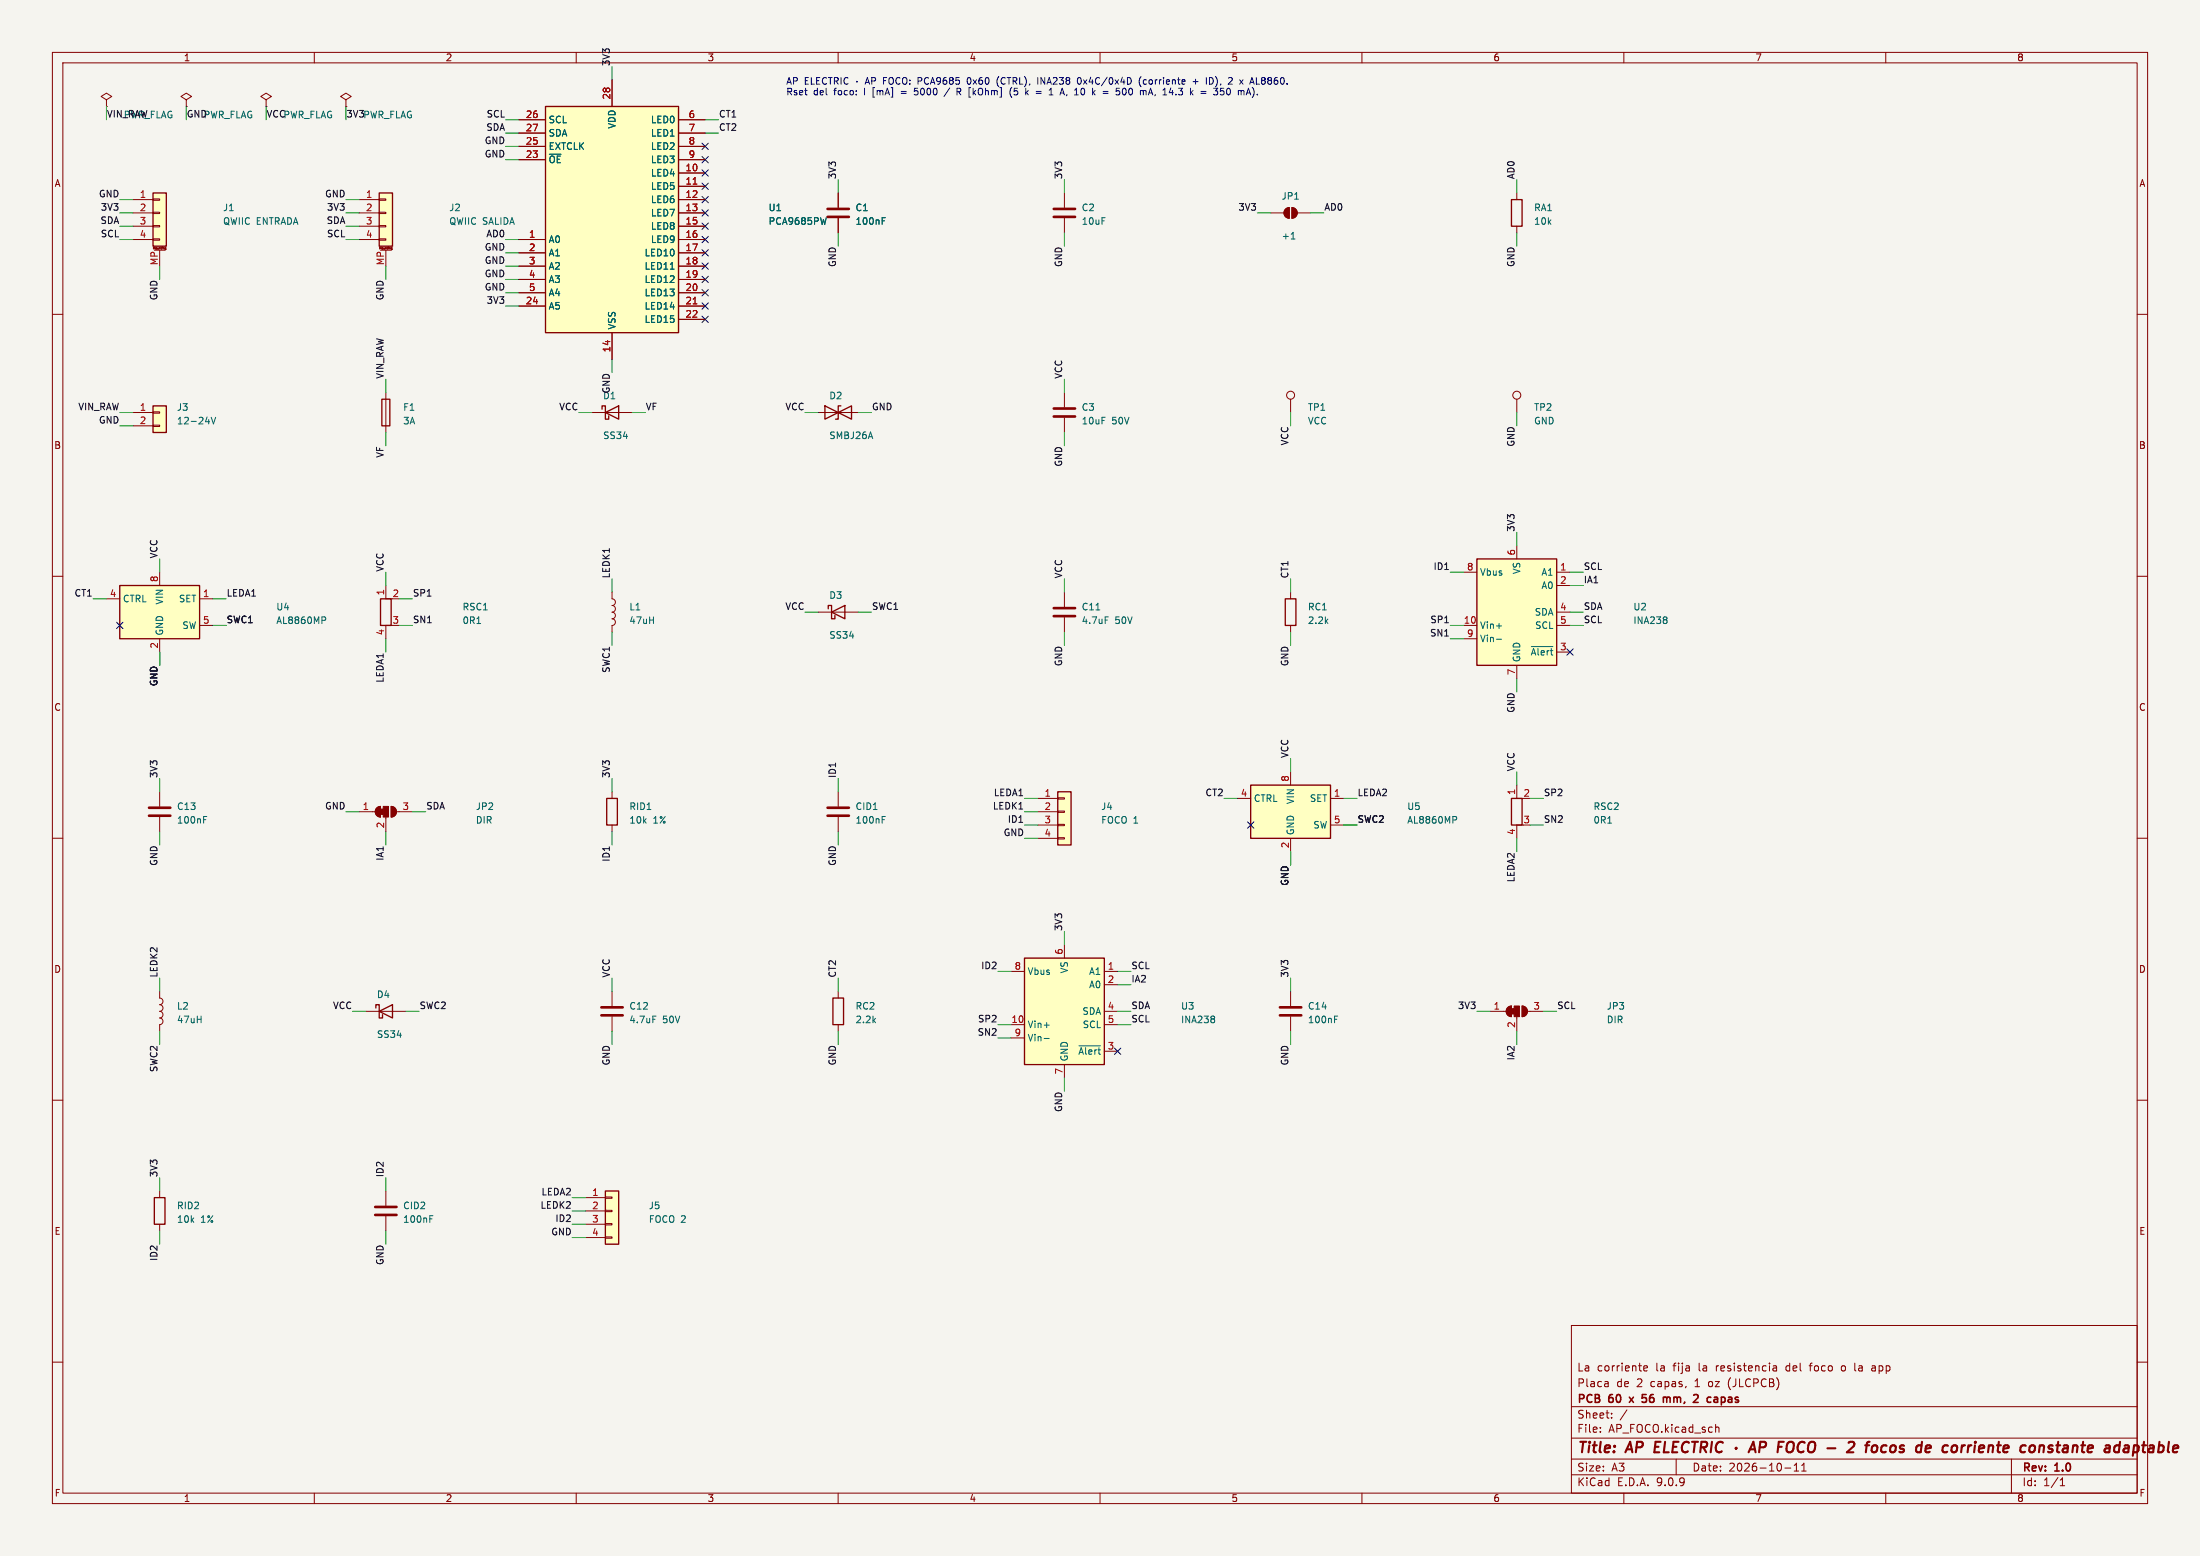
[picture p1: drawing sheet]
<svg xmlns="http://www.w3.org/2000/svg" width="420mm" height="297mm" viewBox="0 0 420 297" stroke-linecap="round" stroke-linejoin="round" font-family="sans-serif">
<path d="M0 0h420v297h-420z" fill="#f5f4ef" stroke="#f5f4ef" stroke-width=".19"/>
<g fill="none" stroke="#840000" stroke-width=".19">
<path d="M10 10h400v277h-400zM12 12h396v273h-396zM20.3 19.1l1-.7-1-.6-1 .6 1 .7v1.2M35.6 19.1l1-.7-1-.6-1.1 .6 1.1 .7v1.2M60 10v2M110 10v2M160 10v2M210 10v2M260 10v2M310 10v2M360 10v2M20.3 20.3h.1"/>
<path d="M35.6 20.3h.1M10 60h2M156.2 78.7h7.6M408 60h2M10 110h2M408 110h2M10 160h2M289.6 149.9v2.5h1.2M290.8 157.5h-1.2v2.5M408 160h2M10 210h2M408 210h2"/>
<path d="M300 253h108v32h-108zM10 260h2M300 278.5h108M300 274.5h108M300 268.5h108M305.5 273.2v.2M305.5 272.5v.1M306.8 263.7l.2 .2v.8M307 264.6l-.1 .1M307 264l-.1 .1M307.7 270.5v.2M307.7 269.8v.1"/>
<path d="M310.6 269.1l-1.3 1.9M313.8 261.2l.7-.2-.1-.2-.4-.1-.2 .2 .1 .7h.5M320 278.5v3M327.5 272.5l.2-.1 .4 .1 .1 .9M338.5 261.6h.7M338.5 260.8h.6l.1 .9M339.2 261l-.7 .2M342.5 279.7l.4-.4v1.5M343.9 279.7l.5-.4v1.5M345.4 260.7h.5M351.8 260.7l-.3 .3v.4l.3 .3M354.2 261.6l.1 .1"/>
<path d="M357.3 261.5l.2 .2h.4M357.4 260.8h.5M357.9 261.1h-.4l-.2 .2M384 278.5v6.5M408 260h2M60 285v2M110 285v2M160 285v2M210 285v2M260 285v2M300 281.5h108M310 285v2"/>
<path d="M340.7 280.2h1.2M342.5 280.8h.9M343.9 280.8h.9M360 285v2M393.3 283.6h.9M393.3 282.5l.4-.4v1.5"/>
</g>
<g fill="none" stroke="#840000" stroke-width=".4">
<path d="M315.9 276.2h.7M317 275.2h-.9l-.3 2h1M317.9 275.2l-.3 2h1M319.4 276.2h.6M320.4 275.2h-.9l-.3 2h1M322.4 275.4a.88 .88 0 0 0-1 0 .88 .88 0 0 0-.3 .9 .69 .69 0 0 0 .3 .8 .69 .69 0 0 0 .8-.1M323 275.2h1.2M323.6 275.2l-.3 2M324.7 276.3h.8a.55 .55 0 0 0 .4-.5 .55 .55 0 0 0-.3-.6h-.8l-.2 2M325.2 276.3l.5 .9M326.8 275.2l-.2 2M328.9 275.4a.88 .88 0 0 0-1 0 .88 .88 0 0 0-.4 .9 .69 .69 0 0 0 .4 .8 .69 .69 0 0 0 .8-.1"/>
<path d="M331.4 276.3v.2M333.8 277.2l.9-2 .4 2M334.1 276.6h.9M335.9 276.3h.8a.55 .55 0 0 0 .4-.5 .55 .55 0 0 0-.3-.6h-.7l-.3 2M339.5 276.2h.6M340.5 275.2h-.9l-.3 2M342.1 275.2a.77 .77 0 0 0-1 .7v1l.3 .3 .6-.1M352.9 275.4l.3-.2 .7 .1 .1 .3-.1 .5M356.1 275.9h.7M356.9 275.2l-.4 .1-.1 .2-.2 1.7M361.3 275.9l-.4 .4-.1 .5 .3 .4M371.7 275.9a.66 .66 0 0 0-.8 .4l-.1 .5 .2 .3h.7"/>
<path d="M377 275.9l-.1 1.3M377.1 275.2v.2M391.1 276.3v.1l.5 .1 .3 .3-.4 .4-.5-.1M391.9 276a.5 .5 0 0 0-.8 .2M392.5 275.9h.8M392.9 275.2l-.2 1.7 .1 .2 .3 .1M408 275.9l.3 .4-.1 .5-.2 .3M408.9 275.9h.8M409.3 275.2l-.2 1.7 .1 .2 .3 .1"/>
</g>
<path d="M311 266.7l.8 1M311.8 266.7l-.8 1M313.7 266.8h.5M314.2 267.6l-.5 .1M314.3 266.2h-.8v.7M317.8 266.7l.3 .1 .1 .1M318.2 266.9l.2-.2 .4 .1v.1M318.2 266.9v.8M323.3 266.3l.6-.1 .3 .3M327.4 266.7h.3l.2 .2v.8M327.9 267.6l-.5 .1M327.9 267l-.5 .1" fill="none" stroke="#840000" stroke-width=".3"/>
<path d="M157.5 77.5v2.5l5.1-2.5v2.5zM160.5 77.5h-.5v2.5h-.5M288.5 152.4h2.1v5.1h-2.1z" fill="none" stroke="#840000" stroke-width=".25"/>
<path d="M306.9 157.1h.8" fill="none" stroke="#006464" stroke-width=".19"/>
<path d="M238.8 149.9h15.2v10.1h-15.2z" fill="#ffffc2"/>
<path d="M158.1 116.2v-.6h.6v2.5h.7v-.6M158.7 116.8l2.6-1.2v2.5zM238.8 149.9h15.2v10.1h-15.2zM71.8 192.4v-.6h.6v2.5h.6v-.6M72.4 193l2.5-1.2v2.5zM29.5 228.6h2v5.1h-2z" fill="none" stroke="#840000" stroke-width=".25"/>
<g fill="none" stroke="#840000" stroke-width=".19">
<path d="M156.2 116.8h7.6M203.2 113v2.8M203.2 117.9v2.8M30.5 151.1v2.8M30.5 156v2.8M68.6 154.9h3M71.9 154.2l.7-.3v2.1a1.02 1.02 0 0 1-.9-.7 1.02 1.02 0 0 1 .2-1.1zM73.7 156v2.8M74.7 153.9a1.02 1.02 0 0 1 1 1 1.02 1.02 0 0 1-1 1.1zM75.7 154.9h3M160 151.1v2.8M160 156v2.8"/>
<path d="M236.2 152.4h2.6M246.4 147.3v2.6M254 152.4h2.5M254 157.5h2.5M246.4 160v2.6M30.5 189.2v1.3a.64 .64 0 0 1 .6 .6 .64 .64 0 0 1-.6 .7 .64 .64 0 0 1 .6 .6 .64 .64 0 0 1-.6 .6 .64 .64 0 0 1 .6 .7 .64 .64 0 0 1-.6 .6 .64 .64 0 0 1 .6 .6 .64 .64 0 0 1-.6 .7v1.3M69.8 193h7.7M246.4 189.2v2.8M246.4 194.1v2.8M30.5 227.3v1.3M30.5 233.7v1.2"/>
</g>
<path d="M209.2 116.4h.8M211 117.7h.6M38.9 155.8h.6M38.9 156.5h.4M168.4 155.8h.6M168.4 156.5h.4M277.4 155.8h.4l.3 .3-.1 .4h-.6M254.8 194.6h.4M254.8 193.9h.6" fill="none" stroke="#006464" stroke-width=".19"/>
<path d="M201.2 116.1h4M201.2 117.6h4M28.4 154.2h4.1M28.4 155.7h4.1M158 154.2h4.1M158 155.7h4.1M244.3 192.3h4.1M244.3 193.8h4.1" fill="none" stroke="#840000" stroke-width=".51"/>
<g fill="#840000" stroke="#840000" stroke-width=".19">
<path d="M72.6 154.4h.6v1h-.6z"/>
<path d="M71.9 154.2l.7-.3v2.1a1.02 1.02 0 0 1-.9-.7 1.02 1.02 0 0 1 .2-1.1z"/>
<path d="M73.2 153.9h1v2.1h-1z"/>
<path d="M74.7 153.9a1.02 1.02 0 0 1 1 1 1.02 1.02 0 0 1-1 1.1z"/>
</g>
<path d="M201.9 151.1h2.6v10.2h-2.6z" fill="#ffffc2"/>
<path d="M72.6 114.3h2.1v5.1h-2.1zM201.9 151.1h2.6v10.2h-2.6z" fill="none" stroke="#840000" stroke-width=".25"/>
<path d="M203.2 74.9v2.8M203.2 79.8v2.8M73.7 111.8v2.5h1.2M74.9 119.4h-1.2v2.5M198.1 152.4h3.8M198.1 154.9h3.8M198.1 157.5h3.8M201.9 152.3h1.3v.2h-1.3zM201.9 154.8h1.3v.3h-1.3zM201.9 157.4h1.3v.2h-1.3zM201.9 159.9h1.3v.2h-1.3zM198.1 160h3.8" fill="none" stroke="#840000" stroke-width=".19"/>
<path d="M201.2 78h4M201.2 79.5h4" fill="none" stroke="#840000" stroke-width=".51"/>
<path d="M91 119h.8" fill="none" stroke="#006464" stroke-width=".19"/>
<path d="M104.1 20.3h25.4v43.2h-25.4z" fill="#ffffc2"/>
<path d="M104.1 20.3h25.4v43.2h-25.4zM245.4 114.3h2v5.1h-2z" fill="none" stroke="#840000" stroke-width=".25"/>
<g fill="none" stroke="#840000" stroke-width=".19">
<path d="M116.8 15.2v5.1M99.1 22.9h5M99.1 25.4h5M99.1 27.9h5M99.1 30.5h5M129.5 22.9h5.1M129.5 25.4h5.1M129.5 27.9h5.1M129.5 30.5h5.1M129.5 33h5.1M129.5 35.6h5.1M129.5 38.1h5.1"/>
<path d="M160 36.8v2.8M203.2 36.8v2.8M99.1 45.7h5M99.1 48.3h5M99.1 50.8h5M99.1 53.3h5M99.1 55.9h5M99.1 58.4h5M129.5 45.7h5.1M129.5 48.3h5.1M129.5 50.8h5.1M129.5 53.3h5.1"/>
<path d="M129.5 55.9h5.1M129.5 58.4h5.1M129.5 40.6h5.1M129.5 43.2h5.1M160 41.7v2.8M203.2 41.7v2.8M116.8 63.5v5.1M129.5 61h5.1M246.4 113v1.3M246.4 119.4v1.3M73.7 227.3v2.8M73.7 232.2v2.7"/>
</g>
<path d="M132.3 35.1h.7M132.3 58h.7" fill="none" stroke="#a90000" stroke-width=".19"/>
<path d="M128 51.4h.7M157.7 41.5l-.3 1.3M168.4 42.2h.4M168.4 41.5h.6M82.1 232.7h.4M82.1 232h.6" fill="none" stroke="#006464" stroke-width=".19"/>
<path d="M158 39.9h4.1M201.2 39.9h4M158 41.4h4.1M201.2 41.4h4M71.6 230.4h4.1M71.6 231.9h4.1" fill="none" stroke="#840000" stroke-width=".51"/>
<path d="M281.9 106.7h15.3v20.3h-15.3z" fill="#ffffc2"/>
<path d="M288.5 38.1h2.1v5.1h-2.1zM281.9 106.7h15.3v20.3h-15.3z" fill="none" stroke="#840000" stroke-width=".25"/>
<g fill="none" stroke="#840000" stroke-width=".19">
<path d="M245.4 39.9l.7-.3v2.1a1.02 1.02 0 0 1-.9-.7 1.02 1.02 0 0 1 .2-1.1zM246.6 39.6a1.02 1.02 0 0 1 1 1 1.02 1.02 0 0 1-1 1.1zM289.6 36.8v1.3M242.6 40.6h2.5M247.6 40.6h2.6M289.6 43.2v1.3M246.4 76.2v2.5M289.6 76.2v2.5M279.4 109.2h2.5M279.4 119.4h2.5M289.6 104.1v2.6M297.2 109.2h2.5"/>
<path d="M297.2 119.4h2.5M297.2 111.8h2.5M297.2 116.8h2.5M279.4 121.9h2.5M289.6 127v2.5M297.2 124.5h2.5"/>
<circle cx="246.4" cy="75.4" r=".76"/>
<circle cx="289.6" cy="75.4" r=".76"/>
</g>
<path d="M246.5 45.6h.7M285.7 119.5h1M318.1 117.8l.1 .2-.1 .2M318.1 118.4l.1 .1-.1 .5M285.7 122h1M292.3 123.4h4.1" fill="none" stroke="#006464" stroke-width=".19"/>
<g fill="#840000" stroke="#840000" stroke-width=".19">
<path d="M245.4 39.9l.7-.3v2.1a1.02 1.02 0 0 1-.9-.7 1.02 1.02 0 0 1 .2-1.1z"/>
<path d="M246.6 39.6a1.02 1.02 0 0 1 1 1 1.02 1.02 0 0 1-1 1.1z"/>
</g>
<path d="M29.2 77.5h2.5v5.1h-2.5z" fill="#ffffc2"/>
<path d="M29.2 77.5h2.5v5.1h-2.5z" fill="none" stroke="#840000" stroke-width=".25"/>
<path d="M66 19.1l1.1-.7-1.1-.6-1 .6 1 .7v1.2M66 20.3h.1M25.4 78.7h3.8M29.2 78.6h1.3v.3h-1.3zM25.4 81.3h3.8M29.2 81.2h1.3v.2h-1.3z" fill="none" stroke="#840000" stroke-width=".19"/>
<path d="M40.3 79.6l.4 1.3 .5-1.3M39.2 80.5h.8" fill="none" stroke="#006464" stroke-width=".19"/>
<path d="M72.4 36.8h2.5v10.2h-2.5z" fill="#ffffc2"/>
<path d="M72.4 36.8h2.5v10.2h-2.5z" fill="none" stroke="#840000" stroke-width=".25"/>
<g fill="none" stroke="#840000" stroke-width=".19">
<path d="M68.6 38.1h3.8M72.4 38h1.3v.2h-1.3zM68.6 40.6h3.8M68.6 43.2h3.8M68.6 45.7h3.8M72.4 40.5h1.3v.3h-1.3zM72.4 43.1h1.3v.2h-1.3zM72.4 45.6h1.3v.2h-1.3zM72.6 47.8h2.1M73.7 47.8v3M74.7 47.7h.1M74.8 47.3l-.1 .1 .1 .1"/>
<path d="M74.8 47.3h.1M74.8 47.6v.1M74.8 47.3v.3M74.8 47.5h.1"/>
</g>
<path d="M195.6 182.9h15.2v20.3h-15.2z" fill="#ffffc2"/>
<path d="M114.9 78.1v-.6h.7v2.5h.6v-.6M115.6 78.7l2.5-1.2v2.5zM115.8 152.4h2.1v5.1h-2.1zM195.6 182.9h15.2v20.3h-15.2z" fill="none" stroke="#840000" stroke-width=".25"/>
<g fill="none" stroke="#840000" stroke-width=".19">
<path d="M113 78.7h7.6M116.8 151.1v1.3M116.8 157.5v1.3M116.8 189.2v2.8M116.8 194.1v2.8M193 185.4h2.6M193 195.6h2.6M193 198.1h2.6M203.2 180.3v2.6M210.8 185.4h2.6M210.8 195.6h2.6M210.8 188h2.6"/>
<path d="M210.8 193h2.6M203.2 203.2v2.5M210.8 200.7h2.6"/>
</g>
<path d="M124.6 193.9h.6M199.3 195.7h1M199.3 198.2h1M206 199.6h4.1M231.8 194l.1 .2-.1 .2M231.8 194.6l.1 .1-.1 .5" fill="none" stroke="#006464" stroke-width=".19"/>
<path d="M114.8 192.3h4.1M114.8 193.8h4.1" fill="none" stroke="#840000" stroke-width=".51"/>
<path d="M29.2 36.8h2.5v10.2h-2.5z" fill="#ffffc2"/>
<path d="M29.2 36.8h2.5v10.2h-2.5zM72.9 76.2h1.5v5.1h-1.5z" fill="none" stroke="#840000" stroke-width=".25"/>
<g fill="none" stroke="#840000" stroke-width=".19">
<path d="M25.4 38.1h3.8M29.2 38h1.3v.2h-1.3zM25.4 40.6h3.8M25.4 43.2h3.8M25.4 45.7h3.8M29.2 40.5h1.3v.3h-1.3zM29.2 43.1h1.3v.2h-1.3zM29.2 45.6h1.3v.2h-1.3zM29.5 47.8h2M30.5 47.8v3M31.5 47.5h.1M31.5 47.4v.1"/>
<path d="M31.5 47.7h.1M31.5 47.3v.1M31.5 47.3h.1M31.6 47.3h.1v.3M31.6 47.3h-.1M31.7 47.6l-.1 .1M31.7 47.5h-.1M73.7 74.9v7.7M284.5 193h3M287.8 192.3l.7-.3v2.1a1.02 1.02 0 0 1-.9-.7 1.02 1.02 0 0 1 .2-1.1zM289.6 194.1v2.8M290.6 192a1.02 1.02 0 0 1 1 1 1.02 1.02 0 0 1-1 1.1z"/>
<path d="M291.6 193h3"/>
</g>
<g fill="#840000" stroke="#840000" stroke-width=".19">
<path d="M288.5 192.5h.6v1h-.6z"/>
<path d="M287.8 192.3l.7-.3v2.1a1.02 1.02 0 0 1-.9-.7 1.02 1.02 0 0 1 .2-1.1z"/>
<path d="M289.1 192h1v2.1h-1z"/>
<path d="M290.6 192a1.02 1.02 0 0 1 1 1 1.02 1.02 0 0 1-1 1.1z"/>
</g>
<path d="M22.9 111.8h15.2v10.1h-15.2z" fill="#ffffc2"/>
<path d="M22.9 111.8h15.2v10.1h-15.2z" fill="none" stroke="#840000" stroke-width=".25"/>
<path d="M50.8 19.1l1-.7-1-.6-1 .6 1 .7v1.2M50.8 20.3h.1M20.3 114.3h2.6M30.5 109.2v2.6M38.1 114.3h2.5M38.1 119.4h2.5M116.8 113v1.3a.64 .64 0 0 1 .7 .6 .64 .64 0 0 1-.7 .7 .64 .64 0 0 1 .7 .6 .64 .64 0 0 1-.7 .6 .64 .64 0 0 1 .7 .7 .64 .64 0 0 1-.7 .6 .64 .64 0 0 1 .7 .7 .64 .64 0 0 1-.7 .6M116.8 119.4v1.3M30.5 121.9v2.6" fill="none" stroke="#840000" stroke-width=".19"/>
<path d="M61.5 117.7h.4l.3 .3-.1 .4h-.6" fill="none" stroke="#006464" stroke-width=".19"/>
<path d="M115.6 227.3h2.5v10.2h-2.5z" fill="#ffffc2"/>
<path d="M159 190.5h2v5.1h-2zM115.6 227.3h2.5v10.2h-2.5z" fill="none" stroke="#840000" stroke-width=".25"/>
<g fill="none" stroke="#840000" stroke-width=".19">
<path d="M116.8 15.2v5.1M99.1 22.9h5M99.1 25.4h5M99.1 27.9h5M99.1 30.5h5M129.5 22.9h5.1M129.5 25.4h5.1M129.5 27.9h5.1M129.5 30.5h5.1M129.5 33h5.1M129.5 35.6h5.1M129.5 38.1h5.1"/>
<path d="M160 36.8v2.8M99.1 45.7h5M99.1 48.3h5M99.1 50.8h5M99.1 53.3h5M99.1 55.9h5M99.1 58.4h5M129.5 45.7h5.1M129.5 48.3h5.1M129.5 50.8h5.1M129.5 53.3h5.1M129.5 55.9h5.1"/>
<path d="M129.5 58.4h5.1M129.5 40.6h5.1M129.5 43.2h5.1M160 41.7v2.8M116.8 63.5v5.1M129.5 61h5.1M160 189.2v1.3M160 195.6v1.3M111.8 228.6h3.8M111.8 231.1h3.8M111.8 233.7h3.8M111.8 236.2h3.8"/>
<path d="M115.6 228.5h1.2v.2h-1.2zM115.6 231h1.2v.3h-1.2zM115.6 233.6h1.2v.2h-1.2zM115.6 236.1h1.2v.2h-1.2z"/>
</g>
<g fill="none" stroke="#009600" stroke-width=".19">
<path d="M116.8 12.7v2.5M20.3 20.3v2.6M22.9 38.1h2.5M35.6 20.3v2.6M50.8 20.3v2.6M66 20.3v2.6M66 38.1h2.6M96.5 30.5h2.6M96.5 25.4h2.6M96.5 22.9h2.6M96.5 27.9h2.6M134.6 25.4h2.6"/>
<path d="M134.6 22.9h2.6M160 34.3v2.5M203.2 34.3v2.5M289.6 34.3v2.5M22.9 45.7h2.5M22.9 40.6h2.5M22.9 43.2h2.5M30.5 50.8v2.5M66 45.7h2.6M66 40.6h2.6M66 43.2h2.6M73.7 50.8v2.5"/>
<path d="M96.5 50.8h2.6M96.5 53.3h2.6M96.5 45.7h2.6M96.5 58.4h2.6M96.5 48.3h2.6M96.5 55.9h2.6M160 44.5v2.5M203.2 44.5v2.5M240 40.6h2.6M250.2 40.6h2.5M289.6 44.5v2.5M22.9 78.7h2.5"/>
<path d="M73.7 72.4v2.5M110.5 78.7h2.5M116.8 68.6v2.5M120.6 78.7h2.6M153.7 78.7h2.5M163.8 78.7h2.6M203.2 72.4v2.5M246.4 78.7v2.6M289.6 78.7v2.6M22.9 81.3h2.5M73.7 82.6v2.5M203.2 82.6v2.5"/>
<path d="M17.8 114.3h2.5M30.5 106.7v2.5M40.6 119.4h2.6M40.6 114.3h2.6M73.7 109.2v2.6M76.2 119.4h2.5M76.2 114.3h2.5M116.8 110.5v2.5M153.7 116.8h2.5M163.8 116.8h2.6M203.2 110.5v2.5M246.4 110.5v2.5"/>
<path d="M276.9 119.4h2.5M276.9 109.2h2.5M289.6 101.6v2.5M299.7 116.8h2.6M299.7 119.4h2.6M299.7 109.2h2.6M299.7 111.8h2.6M30.5 124.5v2.5M73.7 121.9v2.6M116.8 120.7v2.5M203.2 120.7v2.5M246.4 120.7v2.5"/>
<path d="M276.9 121.9h2.5M289.6 129.5v2.6M30.5 148.6v2.5M30.5 158.8v2.5M66 154.9h2.6M73.7 158.8v2.5M78.7 154.9h2.6M116.8 148.6v2.5M116.8 158.8v2.5M160 148.6v2.5M160 158.8v2.5M195.6 152.4h2.5"/>
<path d="M195.6 154.9h2.5M195.6 157.5h2.5M233.7 152.4h2.5M246.4 144.8v2.5M256.5 152.4h2.6M256.5 157.5h2.6M289.6 147.3v2.6M292.1 152.4h2.5M292.1 157.5h2.5M195.6 160h2.5M203.2 177.8v2.5M246.4 162.6v2.5"/>
<path d="M289.6 160v2.6M30.5 186.7v2.5M30.5 196.9v2.5M67.3 193h2.5M77.5 193h2.5M116.8 186.7v2.5M116.8 196.9v2.5M160 186.7v2.5M160 196.9v2.5M190.5 195.6h2.5M190.5 185.4h2.5M190.5 198.1h2.5"/>
<path d="M213.4 195.6h2.5M213.4 193h2.5M213.4 188h2.5M213.4 185.4h2.5M246.4 186.7v2.5M246.4 196.9v2.5M281.9 193h2.6M289.6 196.9v2.5M294.6 193h2.6M203.2 205.7v2.6M30.5 224.8v2.5M30.5 234.9v2.6"/>
<path d="M73.7 224.8v2.5M73.7 234.9v2.6M109.2 228.6h2.6M109.2 236.2h2.6M109.2 233.7h2.6M109.2 231.1h2.6"/>
</g>
<g fill="none" stroke="#000084" stroke-width=".19">
<path d="M134 32.4l1.2 1.2M134 37.5l1.2 1.2M134 35l1.2 1.2M134 29.9l1.2 1.2M134 27.3l1.2 1.2M135.2 32.4l-1.2 1.2M135.2 37.5l-1.2 1.2M135.2 35l-1.2 1.2M135.2 29.9l-1.2 1.2M135.2 27.3l-1.2 1.2M134 52.7l1.2 1.2M134 50.2l1.2 1.2"/>
<path d="M134 40l1.2 1.2M134 47.7l1.2 1.2M134 45.1l1.2 1.2M134 42.6l1.2 1.2M134 55.3l1.2 1.2M134 57.8l1.2 1.2M135.2 52.7l-1.2 1.2M135.2 50.2l-1.2 1.2M135.2 40l-1.2 1.2M135.2 47.7l-1.2 1.2M135.2 45.1l-1.2 1.2M135.2 42.6l-1.2 1.2"/>
<path d="M135.2 55.3l-1.2 1.2M135.2 57.8l-1.2 1.2M134 60.4l1.2 1.2M135.2 60.4l-1.2 1.2M22.3 118.8l1.2 1.2M23.5 118.8l-1.2 1.2M299.1 123.9l1.2 1.2M300.3 123.9l-1.2 1.2M238.2 156.9l1.2 1.2M239.4 156.9l-1.2 1.2M212.8 200.1l1.2 1.2M214 200.1l-1.2 1.2"/>
</g>
<g fill="none" stroke="#0000c2" stroke-width=".19">
<path d="M150.2 16.1l.4-1.3 .5 1.3M150.3 15.7h.6M151.5 15.5l.6-.1 .1-.2v-.3l-.7-.1v1.3M153.7 15.4h.5M154.3 14.8h-.6v1.3h.6M154.9 14.8v1.3h.6M155.9 15.4h.4M156.5 14.8h-.6v1.3h.6M157.8 14.9a.6 .6 0 0 0-.9 .4 .6 .6 0 0 0 .6 .8l.3-.1M158.1 14.8h.8M158.5 14.8v1.3M159.3 15.5l.6-.1 .1-.2v-.3l-.7-.1v1.3"/>
<path d="M159.6 15.5l.4 .6M160.6 14.8v1.3M161.9 14.9a.6 .6 0 0 0-.8 .4 .6 .6 0 0 0 .6 .8l.2-.1M163.6 15.5v.1M165 16.8v1.3M165.2 16.1l.4-1.3 .4 1.3M165.3 15.7h.6M166.4 15.5l.6-.1 .2-.2-.1-.3-.7-.1v1.3M168.7 15.4h.4M169.3 14.8h-.6v1.3M169.8 15l.2-.2a.43 .43 0 0 1 .5 .4v.4a.42 .42 0 0 1-.4 .5 .42 .42 0 0 1-.4-.5zM171.8 14.9a.6 .6 0 0 0-.8 .4 .6 .6 0 0 0 .6 .8l.2-.1"/>
<path d="M172.1 17.5h.9M172.1 17.8h.9M172.4 15l.2-.2a.43 .43 0 0 1 .5 .4v.4a.42 .42 0 0 1-.4 .5 .42 .42 0 0 1-.4-.5zM173.7 15.3v.1M173.7 16v.1M174.5 18l.5 .1M175.2 16.8h-.6l-.1 .7 .5-.2M175.3 15.5l.6-.1 .1-.2-.1-.3-.6-.1v1.3M177.3 14.9a.6 .6 0 0 0-.9 .4 .6 .6 0 0 0 .6 .8l.3-.1M177.6 16.1l.4-1.3 .5 1.3M177.7 15.7h.6M179.6 15.3l-.3 .3h-.2l-.3-.3v-.3l.3-.2h.2l.3 .2a.84 .84 0 0 1-.4 1.1h-.3"/>
<path d="M180.6 14.8l-.3 .1a.86 .86 0 0 0 0 1.2l.4-.1 .1-.5-.3-.2h-.2l-.3 .2M181.3 16.8l-1.1 1.6M181.5 15.3l-.3-.2 .3-.3h.2l.3 .2-.3 .3M181.5 15.3l-.3 .3 .1 .4 .2 .1 .4-.1 .1-.2v-.2l-.3-.3M181.5 15.3h.2M182.7 17.5h.6l.1-.2v-.3l-.7-.2v1.3M183 17.5l.4 .6M183.1 14.8h-.6v.6l.1-.1h.5l.1 .2-.1 .5-.2 .1-.4-.1M185.1 14.8a.68 .68 0 0 0-.5 .6 .68 .68 0 0 0 .5 .7M190.7 14.6a1.46 1.46 0 0 0 0 2M192.9 17.2v.9l.3 .5M193.6 18l.5 .1"/>
<path d="M198.1 14.8v1.3M198.7 16.1v-1.3l.7 1.3M200.5 17l-.2 .2M200.7 16.8v1.3M205.7 15l.3-.2a.68 .68 0 0 1 .4 .6 .68 .68 0 0 1-.4 .7l-.3-.3M210.6 17.5h.9M210.6 17.8h.9M213.1 18v.1M213.1 16.8v.6M214.3 17.1v.2M214.9 17.1l.1 .2M215.5 17.1v.8l.4 .2"/>
<path d="M217.8 14.6a1.46 1.46 0 0 0 0 2M218.7 15.2l-.3 .1-.1 .2v.5l.4 .1M219.3 17.8h.6M219.6 16.8l.5 1.3M220.6 18.1l-.2 .2M225 18l.5 .1M227.8 15.6h.9M228.2 15.1v1M229.3 17.5h.9M229.3 17.8h.9M230.3 14.8v1.3M230.9 14.8a.64 .64 0 0 1 .7 .6 .64 .64 0 0 1-.7 .7z"/>
<path d="M238.6 16.1l.4-1.3 .4 1.3M239.8 14.8v1.3M240 18v.1"/>
</g>
<path d="M128 51.4h.7M157.7 41.5l-.3 1.3M168.4 42.2h.4M168.4 41.5h.6" fill="none" stroke="#006464" stroke-width=".19"/>
<path d="M132.3 35.1h.7M132.3 58h.7" fill="none" stroke="#a90000" stroke-width=".19"/>
<g font-size="2.8" fill="#840000">
<text x="301" y="277.9">Title:</text>
<text x="310.6" y="277.9">AP</text>
<text x="342.6" y="277.9">FOCO</text>
<text x="352.8" y="277.9">-</text>
<text x="357.6" y="277.9">2</text>
<text x="361.9" y="277.9">focos</text>
<text x="372.3" y="277.9">de</text>
<text x="378.1" y="277.9">corriente</text>
<text x="393.8" y="277.9">constante</text>
<text x="410.7" y="277.9">adaptab</text>
</g>
<g font-size="2.1" fill="#840000">
<text x="301" y="262">La</text>
<text x="304.9" y="262">corriente</text>
<text x="316.2" y="262">la</text>
<text x="319.6" y="262">fija</text>
<text x="324.5" y="262">la</text>
<text x="328" y="262">resistencia</text>
<text x="341.5" y="262">del</text>
<text x="346.2" y="262">foco</text>
<text x="352.4" y="262">o</text>
<text x="355" y="262">la</text>
<text x="358.5" y="262">app</text>
<text x="301" y="268.2">PCB</text>
<text x="301" y="265">Placa</text>
<text x="307.2" y="268.2">60</text>
<text x="308.6" y="265">de</text>
<text x="311.8" y="268.2">x</text>
<text x="312.5" y="265">2</text>
<text x="314.8" y="268.2">56</text>
<text x="315.2" y="265">capas,</text>
<text x="319.4" y="268.2">mm,</text>
<text x="323.8" y="265">1</text>
<text x="325.8" y="268.2">2</text>
<text x="326.6" y="265">oz</text>
<text x="329" y="268.2">capas</text>
<text x="330.4" y="265">(JLCPCB)</text>
<text x="301" y="273.7">File:</text>
<text x="301" y="271">Sheet:</text>
<text x="307.1" y="273.7">AP_FOCO.kicad_sch</text>
<text x="301" y="281.1">Size:</text>
<text x="307.6" y="281.1">A3</text>
<text x="323" y="281.1">Date:</text>
<text x="330" y="281.1">2026-10-11</text>
<text x="386" y="281.3">Rev:</text>
<text x="392.4" y="281.3">1.0</text>
<text x="301" y="283.9">KiCad</text>
<text x="308.7" y="283.9">E.D.A.</text>
<text x="316.3" y="283.9">9.0.9</text>
<text x="386" y="283.9">Id:</text>
<text x="390.1" y="283.9">1/1</text>
</g>
<g font-size="1.8" fill="#840000">
<text x="35" y="11.9">1</text>
<text x="85" y="11.9">2</text>
<text x="135" y="11.9">3</text>
<text x="185" y="11.9">4</text>
<text x="235" y="11.9">5</text>
<text x="285" y="11.9">6</text>
<text x="335" y="11.9">7</text>
<text x="385" y="11.9">8</text>
<text x="10.3" y="35.9">A</text>
<text x="408.3" y="35.9">A</text>
<text x="10.3" y="85.9">B</text>
<text x="408.2" y="85.9">B</text>
<text x="10.3" y="135.9">C</text>
<text x="408.2" y="135.9">C</text>
<text x="10.3" y="185.9">D</text>
<text x="408.2" y="185.9">D</text>
<text x="10.3" y="235.9">E</text>
<text x="408.3" y="235.9">E</text>
<text x="10.3" y="285.9">F</text>
<text x="35" y="286.9">1</text>
<text x="85" y="286.9">2</text>
<text x="135" y="286.9">3</text>
<text x="185" y="286.9">4</text>
<text x="235" y="286.9">5</text>
<text x="285" y="286.9">6</text>
<text x="335" y="286.9">7</text>
<text x="385" y="286.9">8</text>
<text x="408.3" y="285.9">F</text>
</g>
<g font-size="1.8" fill="#0f0f0f">
<text x="116.5" y="12.7" transform="rotate(-90 116.5 12.7)">3V3</text>
<text x="20.3" y="22.5">VIN_RAW</text>
<text x="35.6" y="22.5">GNDPWR_FLAG</text>
<text x="50.8" y="22.5">VCCPWR_FLAG</text>
<text x="66" y="22.5">3V3PWR_FLAG</text>
<text x="92.8" y="22.5">SCL</text>
<text x="137.2" y="22.5">CT1</text>
<text x="92.4" y="27.6">GND</text>
<text x="92.7" y="25.1">SDA</text>
<text x="137.2" y="25.1">CT2</text>
<text x="92.4" y="30.1">GND</text>
<text x="159.7" y="34.3" transform="rotate(-90 159.7 34.3)">3V3</text>
<text x="202.9" y="34.3" transform="rotate(-90 202.9 34.3)">3V3</text>
<text x="289.2" y="34.3" transform="rotate(-90 289.2 34.3)">AD0</text>
<text x="18.8" y="37.8">GND</text>
<text x="19.1" y="40.3">3V3</text>
<text x="62" y="37.8">GND</text>
<text x="62.3" y="40.3">3V3</text>
<text x="236.3" y="40.3">3V3</text>
<text x="252.7" y="40.3">AD0</text>
<text x="19.1" y="42.8">SDA</text>
<text x="19.1" y="45.4">SCL</text>
<text x="62.3" y="42.8">SDA</text>
<text x="62.3" y="45.4">SCL</text>
<text x="92.4" y="47.9">GND</text>
<text x="92.7" y="45.4">AD0</text>
<text x="92.4" y="53">GND</text>
<text x="92.4" y="50.5">GND</text>
<text x="159.7" y="51.1" transform="rotate(-90 159.7 51.1)">GND</text>
<text x="202.9" y="51.1" transform="rotate(-90 202.9 51.1)">GND</text>
<text x="289.2" y="51.1" transform="rotate(-90 289.2 51.1)">GND</text>
<text x="30.1" y="57.4" transform="rotate(-90 30.1 57.4)">GND</text>
<text x="73.3" y="57.4" transform="rotate(-90 73.3 57.4)">GND</text>
<text x="92.4" y="55.5">GND</text>
<text x="92.8" y="58.1">3V3</text>
<text x="73.3" y="72.4" transform="rotate(-90 73.3 72.4)">VIN_RAW</text>
<text x="115" y="76.4">D1</text>
<text x="116.5" y="75.2" transform="rotate(-90 116.5 75.2)">GND</text>
<text x="202.9" y="72.4" transform="rotate(-90 202.9 72.4)">VCC</text>
<text x="14.9" y="78.4">VIN_RAW</text>
<text x="18.8" y="80.9">GND</text>
<text x="106.7" y="78.4">VCC</text>
<text x="123.2" y="78.4">VF</text>
<text x="149.8" y="78.4">VCC</text>
<text x="166.4" y="78.4">GND</text>
<text x="73.3" y="87.5" transform="rotate(-90 73.3 87.5)">VF</text>
<text x="202.9" y="89.2" transform="rotate(-90 202.9 89.2)">GND</text>
<text x="246" y="85.1" transform="rotate(-90 246 85.1)">VCC</text>
<text x="289.2" y="85.4" transform="rotate(-90 289.2 85.4)">GND</text>
<text x="289.2" y="101.6" transform="rotate(-90 289.2 101.6)">3V3</text>
<text x="30.1" y="106.7" transform="rotate(-90 30.1 106.7)">VCC</text>
<text x="14.1" y="114">CT1</text>
<text x="43.2" y="114">LEDA1</text>
<text x="73.3" y="109.2" transform="rotate(-90 73.3 109.2)">VCC</text>
<text x="78.7" y="114">SP1</text>
<text x="116.5" y="110.5" transform="rotate(-90 116.5 110.5)">LEDK1</text>
<text x="202.9" y="110.5" transform="rotate(-90 202.9 110.5)">VCC</text>
<text x="246" y="110.5" transform="rotate(-90 246 110.5)">CT1</text>
<text x="273.6" y="108.9">ID1</text>
<text x="302.3" y="108.9">SCL</text>
<text x="302.3" y="111.4">IA1</text>
<text x="43.2" y="119">SWC1</text>
<text x="78.7" y="119">SN1</text>
<text x="149.8" y="116.5">VCC</text>
<text x="166.4" y="116.5">SWC1</text>
<text x="273" y="119">SP1</text>
<text x="302.3" y="116.5">SDA</text>
<text x="302.3" y="119">SCL</text>
<text x="272.9" y="121.6">SN1</text>
<text x="30.1" y="131.1" transform="rotate(-90 30.1 131.1)">GND</text>
<text x="73.3" y="130.4" transform="rotate(-90 73.3 130.4)">LEDA1</text>
<text x="116.5" y="128.5" transform="rotate(-90 116.5 128.5)">SWC1</text>
<text x="202.9" y="127.3" transform="rotate(-90 202.9 127.3)">GND</text>
<text x="246" y="127.3" transform="rotate(-90 246 127.3)">GND</text>
<text x="289.2" y="136.2" transform="rotate(-90 289.2 136.2)">GND</text>
<text x="30.1" y="148.6" transform="rotate(-90 30.1 148.6)">3V3</text>
<text x="116.5" y="148.6" transform="rotate(-90 116.5 148.6)">3V3</text>
<text x="159.7" y="148.6" transform="rotate(-90 159.7 148.6)">ID1</text>
<text x="246" y="144.8" transform="rotate(-90 246 144.8)">VCC</text>
<text x="289.2" y="147.3" transform="rotate(-90 289.2 147.3)">VCC</text>
<text x="62" y="154.6">GND</text>
<text x="81.3" y="154.6">SDA</text>
<text x="189.5" y="154.6">LEDK1</text>
<text x="189.6" y="152.1">LEDA1</text>
<text x="230" y="152.1">CT2</text>
<text x="259.1" y="152.1">LEDA2</text>
<text x="294.6" y="152.1">SP2</text>
<text x="191.5" y="159.7">GND</text>
<text x="192.3" y="157.1">ID1</text>
<text x="259.1" y="157.1">SWC2</text>
<text x="294.6" y="157.1">SN2</text>
<text x="30.1" y="165.4" transform="rotate(-90 30.1 165.4)">GND</text>
<text x="73.3" y="164.4" transform="rotate(-90 73.3 164.4)">IA1</text>
<text x="116.5" y="164.6" transform="rotate(-90 116.5 164.6)">ID1</text>
<text x="159.7" y="165.4" transform="rotate(-90 159.7 165.4)">GND</text>
<text x="246" y="169.2" transform="rotate(-90 246 169.2)">GND</text>
<text x="289.2" y="168.5" transform="rotate(-90 289.2 168.5)">LEDA2</text>
<text x="202.9" y="177.8" transform="rotate(-90 202.9 177.8)">3V3</text>
<text x="187.2" y="185.1">ID2</text>
<text x="215.9" y="185.1">SCL</text>
<text x="30.1" y="186.7" transform="rotate(-90 30.1 186.7)">LEDK2</text>
<text x="116.5" y="186.7" transform="rotate(-90 116.5 186.7)">VCC</text>
<text x="159.7" y="186.7" transform="rotate(-90 159.7 186.7)">CT2</text>
<text x="215.9" y="187.6">IA2</text>
<text x="246" y="186.7" transform="rotate(-90 246 186.7)">3V3</text>
<text x="63.5" y="192.7">VCC</text>
<text x="80" y="192.7">SWC2</text>
<text x="186.5" y="197.8">SN2</text>
<text x="186.6" y="195.2">SP2</text>
<text x="215.9" y="192.7">SDA</text>
<text x="215.9" y="195.2">SCL</text>
<text x="278.2" y="192.7">3V3</text>
<text x="297.2" y="192.7">SCL</text>
<text x="116.5" y="203.5" transform="rotate(-90 116.5 203.5)">GND</text>
<text x="159.7" y="203.5" transform="rotate(-90 159.7 203.5)">GND</text>
<text x="246" y="203.5" transform="rotate(-90 246 203.5)">GND</text>
<text x="289.2" y="202.5" transform="rotate(-90 289.2 202.5)">IA2</text>
<text x="30.1" y="204.7" transform="rotate(-90 30.1 204.7)">SWC2</text>
<text x="202.9" y="212.4" transform="rotate(-90 202.9 212.4)">GND</text>
<text x="30.1" y="224.8" transform="rotate(-90 30.1 224.8)">3V3</text>
<text x="73.3" y="224.8" transform="rotate(-90 73.3 224.8)">ID2</text>
<text x="103.1" y="230.8">LEDK2</text>
<text x="103.3" y="228.3">LEDA2</text>
<text x="105.9" y="233.3">ID2</text>
<text x="105.1" y="235.9">GND</text>
<text x="30.1" y="240.8" transform="rotate(-90 30.1 240.8)">ID2</text>
<text x="73.3" y="241.6" transform="rotate(-90 73.3 241.6)">GND</text>
</g>
<g font-size="1.8" fill="#0000c2">
<text x="185.5" y="16.5">0x60</text>
<text x="191.3" y="16.5">(CTRL),</text>
<text x="199.3" y="16.5">INA238</text>
<text x="207.2" y="16.5">0x4C/0x4D</text>
<text x="219.1" y="16.5">(corriente</text>
<text x="232.3" y="16.5">ID),</text>
<text x="236.8" y="16.5">2</text>
<text x="239.2" y="16.5">x</text>
<text x="241.4" y="16.5">AL8860.</text>
<text x="150" y="18.5">Rset</text>
<text x="155.3" y="18.5">del</text>
<text x="159.4" y="18.5">foco:</text>
<text x="167" y="18.5">[mA]</text>
<text x="175.4" y="18.5">5000</text>
<text x="183.9" y="18.5">R [kOhm]</text>
<text x="194.4" y="18.5">(5</text>
<text x="197.7" y="18.5">k</text>
<text x="199.9" y="18.5">=</text>
<text x="202.6" y="18.5">1</text>
<text x="205" y="18.5">A, 10</text>
<text x="213.6" y="18.5">=</text>
<text x="216.4" y="18.5">500</text>
<text x="221.2" y="18.5">mA,</text>
<text x="225.7" y="18.5">14.3</text>
<text x="231.1" y="18.5">k</text>
<text x="233.3" y="18.5">=</text>
<text x="236.1" y="18.5">350</text>
</g>
<g font-size="1.8" fill="#006464">
<text x="23.5" y="22.8">PWR_FLAG</text>
<text x="104.6" y="23.7">SCL</text>
<text x="124.2" y="23.7">LED0</text>
<text x="104.6" y="26.3">SDA</text>
<text x="104.6" y="28.8">EXTCLK</text>
<text x="117.7" y="24.7" transform="rotate(-90 117.7 24.7)">VDD</text>
<text x="124.2" y="26.3">LED1</text>
<text x="124.2" y="28.8">LED2</text>
<text x="104.6" y="31.3">~{OE}</text>
<text x="124.2" y="31.3">LED3</text>
<text x="124.2" y="33.9">LED4</text>
<text x="42.5" y="40.5">J1</text>
<text x="85.7" y="40.5">J2</text>
<text x="124.2" y="36.4">LED5</text>
<text x="124.2" y="39">LED6</text>
<text x="124.2" y="41.5">LED7</text>
<text x="146.6" y="40.5">U1</text>
<text x="163.2" y="40.5">C1</text>
<text x="206.4" y="40.5">C2</text>
<text x="244.6" y="38.3">JP1</text>
<text x="292.8" y="40.5">RA1</text>
<text x="42.5" y="43.1">QWIIC ENTRADA</text>
<text x="85.7" y="43.1">QWIIC SALIDA</text>
<text x="104.6" y="46.6">A0</text>
<text x="124.2" y="44">LED8</text>
<text x="124.2" y="46.6">LED9</text>
<text x="146.6" y="43.1">PCA9685PW</text>
<text x="163.2" y="43.1">100nF</text>
<text x="206.4" y="43.1">10uF</text>
<text x="244.6" y="45.9">+1</text>
<text x="292.8" y="43.1">10k</text>
<text x="104.6" y="49.1">A1</text>
<text x="104.6" y="51.7">A2</text>
<text x="123" y="49.1">LED10</text>
<text x="123" y="51.7">LED11</text>
<text x="104.6" y="54.2">A3</text>
<text x="104.6" y="56.7">A4</text>
<text x="104.6" y="59.3">A5</text>
<text x="123" y="54.2">LED12</text>
<text x="123" y="56.7">LED13</text>
<text x="123" y="59.3">LED14</text>
<text x="117.7" y="63" transform="rotate(-90 117.7 63)">VSS</text>
<text x="123" y="61.8">LED15</text>
<text x="158.2" y="76.4">D2</text>
<text x="33.7" y="78.6">J3</text>
<text x="33.7" y="81.2">12-24V</text>
<text x="76.9" y="78.6">F1</text>
<text x="76.9" y="81.2">3A</text>
<text x="206.4" y="78.6">C3</text>
<text x="206.4" y="81.2">10uF</text>
<text x="212.2" y="81.2">50V</text>
<text x="249.6" y="78.6">TP1</text>
<text x="249.6" y="81.2">VCC</text>
<text x="292.8" y="78.6">TP2</text>
<text x="292.8" y="81.2">GND</text>
<text x="115" y="84">SS34</text>
<text x="158.2" y="84">SMBJ26A</text>
<text x="282.4" y="110.1">Vbus</text>
<text x="290.4" y="109.7" transform="rotate(-90 290.4 109.7)">VS</text>
<text x="294.2" y="110.1">A1</text>
<text x="294.2" y="112.6">A0</text>
<text x="23.4" y="115.2">CTRL</text>
<text x="31.3" y="115.5" transform="rotate(-90 31.3 115.5)">VIN</text>
<text x="34.1" y="115.2">SET</text>
<text x="52.6" y="119.3">AL8860MP</text>
<text x="52.6" y="116.7">U4</text>
<text x="88.2" y="116.7">RSC1</text>
<text x="88.2" y="119.3">0R1</text>
<text x="120" y="119.3">47uH</text>
<text x="120" y="116.7">L1</text>
<text x="158.2" y="114.5">D3</text>
<text x="206.4" y="116.7">C11</text>
<text x="206.4" y="119.3">4.7uF</text>
<text x="212.8" y="119.3">50V</text>
<text x="249.6" y="116.7">RC1</text>
<text x="249.6" y="119.3">2.2k</text>
<text x="292.9" y="117.7">SDA</text>
<text x="311.7" y="116.7">U2</text>
<text x="311.7" y="119.3">INA238</text>
<text x="31.3" y="121.4" transform="rotate(-90 31.3 121.4)">GND</text>
<text x="34.7" y="120.2">SW</text>
<text x="158.2" y="122.1">SS34</text>
<text x="282.4" y="120.2">Vin+</text>
<text x="282.4" y="122.8">Vin-</text>
<text x="292.1" y="125.3">~{Alert}</text>
<text x="293" y="120.2">SCL</text>
<text x="290.4" y="126.5" transform="rotate(-90 290.4 126.5)">GND</text>
<text x="33.7" y="154.8">C13</text>
<text x="90.7" y="154.8">JP2</text>
<text x="120" y="154.8">RID1</text>
<text x="163.2" y="154.8">CID1</text>
<text x="210.1" y="154.8">J4</text>
<text x="239.3" y="153.3">CTRL</text>
<text x="247.2" y="153.6" transform="rotate(-90 247.2 153.6)">VIN</text>
<text x="250" y="153.3">SET</text>
<text x="268.5" y="154.8">U5</text>
<text x="304.1" y="154.8">RSC2</text>
<text x="33.7" y="157.4">100nF</text>
<text x="90.7" y="157.4">DIR</text>
<text x="120" y="157.4">10k</text>
<text x="124.7" y="157.4">1%</text>
<text x="163.2" y="157.4">100nF</text>
<text x="210.1" y="157.4">FOCO 1</text>
<text x="247.2" y="159.5" transform="rotate(-90 247.2 159.5)">GND</text>
<text x="250.6" y="158.3">SW</text>
<text x="268.5" y="157.4">AL8860MP</text>
<text x="304.1" y="157.4">0R1</text>
<text x="204.1" y="185.9" transform="rotate(-90 204.1 185.9)">VS</text>
<text x="71.9" y="190.7">D4</text>
<text x="196.1" y="186.3">Vbus</text>
<text x="207.8" y="186.3">A1</text>
<text x="207.8" y="188.8">A0</text>
<text x="33.7" y="195.5">47uH</text>
<text x="33.7" y="192.9">L2</text>
<text x="120" y="192.9">C12</text>
<text x="120" y="195.5">4.7uF</text>
<text x="126.5" y="195.5">50V</text>
<text x="163.2" y="192.9">RC2</text>
<text x="163.2" y="195.5">2.2k</text>
<text x="196.1" y="196.4">Vin+</text>
<text x="206.5" y="193.9">SDA</text>
<text x="206.6" y="196.4">SCL</text>
<text x="225.4" y="192.9">U3</text>
<text x="225.4" y="195.5">INA238</text>
<text x="249.6" y="195.5">100nF</text>
<text x="249.6" y="192.9">C14</text>
<text x="306.6" y="192.9">JP3</text>
<text x="306.6" y="195.5">DIR</text>
<text x="71.9" y="198.3">SS34</text>
<text x="196.1" y="199">Vin-</text>
<text x="204.1" y="202.7" transform="rotate(-90 204.1 202.7)">GND</text>
<text x="205.8" y="201.5">~{Alert}</text>
<text x="33.7" y="231">RID2</text>
<text x="33.7" y="233.6">10k</text>
<text x="38.3" y="233.6">1%</text>
<text x="76.9" y="231">CID2</text>
<text x="76.9" y="233.6">100nF</text>
<text x="123.8" y="231">J5</text>
<text x="123.8" y="233.6">FOCO 2</text>
</g>
<g font-size="1.8" fill="#a90000">
<text x="100.3" y="22.6">26</text>
<text x="116.6" y="19.1" transform="rotate(-90 116.6 19.1)">28</text>
<text x="131.4" y="22.6">6</text>
<text x="100.3" y="25.1">27</text>
<text x="100.3" y="27.7">25</text>
<text x="131.4" y="25.1">7</text>
<text x="131.4" y="27.7">8</text>
<text x="100.3" y="30.2">23</text>
<text x="130.8" y="32.8">10</text>
<text x="130.8" y="35.3">11</text>
<text x="131.4" y="30.2">9</text>
<text x="26.6" y="37.8">1</text>
<text x="26.6" y="40.4">2</text>
<text x="69.8" y="37.8">1</text>
<text x="69.8" y="40.4">2</text>
<text x="130.8" y="37.8">12</text>
<text x="130.8" y="40.4">13</text>
<text x="26.6" y="42.9">3</text>
<text x="26.6" y="45.5">4</text>
<text x="69.8" y="42.9">3</text>
<text x="69.8" y="45.5">4</text>
<text x="100.9" y="45.5">1</text>
<text x="130.8" y="42.9">15</text>
<text x="130.8" y="45.5">16</text>
<text x="30.2" y="50.7" transform="rotate(-90 30.2 50.7)">MP</text>
<text x="73.4" y="50.7" transform="rotate(-90 73.4 50.7)">MP</text>
<text x="100.9" y="48">2</text>
<text x="100.9" y="50.5">3</text>
<text x="100.9" y="53.1">4</text>
<text x="130.8" y="48">17</text>
<text x="130.8" y="50.5">18</text>
<text x="130.8" y="53.1">19</text>
<text x="100.3" y="58.2">24</text>
<text x="100.9" y="55.6">5</text>
<text x="130.8" y="55.6">20</text>
<text x="130.8" y="58.2">21</text>
<text x="130.8" y="60.7">22</text>
<text x="116.6" y="67.4" transform="rotate(-90 116.6 67.4)">14</text>
<text x="26.6" y="78.5">1</text>
<text x="26.6" y="81">2</text>
<text x="289.3" y="106.1" transform="rotate(-90 289.3 106.1)">6</text>
<text x="30.2" y="111.2" transform="rotate(-90 30.2 111.2)">8</text>
<text x="73.4" y="113.7" transform="rotate(-90 73.4 113.7)">1</text>
<text x="280" y="109">8</text>
<text x="297.7" y="109">1</text>
<text x="297.7" y="111.5">2</text>
<text x="20.9" y="114">4</text>
<text x="38.7" y="114">1</text>
<text x="38.7" y="119.1">5</text>
<text x="74.9" y="114">2</text>
<text x="74.9" y="119.1">3</text>
<text x="279.4" y="119.1">10</text>
<text x="297.7" y="116.6">4</text>
<text x="297.7" y="119.1">5</text>
<text x="30.2" y="123.9" transform="rotate(-90 30.2 123.9)">2</text>
<text x="73.4" y="121.4" transform="rotate(-90 73.4 121.4)">4</text>
<text x="280" y="121.7">9</text>
<text x="297.7" y="124.2">3</text>
<text x="289.3" y="129" transform="rotate(-90 289.3 129)">7</text>
<text x="246.1" y="149.3" transform="rotate(-90 246.1 149.3)">8</text>
<text x="69.1" y="154.7">1</text>
<text x="76.8" y="154.7">3</text>
<text x="199.3" y="152.1">1</text>
<text x="199.3" y="154.7">2</text>
<text x="236.8" y="152.1">4</text>
<text x="254.6" y="152.1">1</text>
<text x="289.3" y="151.8" transform="rotate(-90 289.3 151.8)">1</text>
<text x="290.8" y="152.1">2</text>
<text x="73.4" y="158.2" transform="rotate(-90 73.4 158.2)">2</text>
<text x="199.3" y="157.2">3</text>
<text x="199.3" y="159.8">4</text>
<text x="246.1" y="162" transform="rotate(-90 246.1 162)">2</text>
<text x="254.6" y="157.2">5</text>
<text x="289.3" y="159.5" transform="rotate(-90 289.3 159.5)">4</text>
<text x="290.8" y="157.2">3</text>
<text x="193.6" y="185.2">8</text>
<text x="202.9" y="182.3" transform="rotate(-90 202.9 182.3)">6</text>
<text x="211.4" y="185.2">1</text>
<text x="211.4" y="187.7">2</text>
<text x="193" y="195.3">10</text>
<text x="193.6" y="197.9">9</text>
<text x="211.4" y="192.8">4</text>
<text x="211.4" y="195.3">5</text>
<text x="285" y="192.8">1</text>
<text x="289.3" y="196.3" transform="rotate(-90 289.3 196.3)">2</text>
<text x="292.7" y="192.8">3</text>
<text x="211.4" y="200.4">3</text>
<text x="202.9" y="205.2" transform="rotate(-90 202.9 205.2)">7</text>
<text x="113" y="228.3">1</text>
<text x="113" y="230.9">2</text>
<text x="113" y="233.4">3</text>
<text x="113" y="236">4</text>
</g>
<g font-size=".5" fill="#840000">
<text x="29.1" y="47.7">Mounting</text>
<text x="72.3" y="47.7">Mounting</text>
</g>
</svg>
